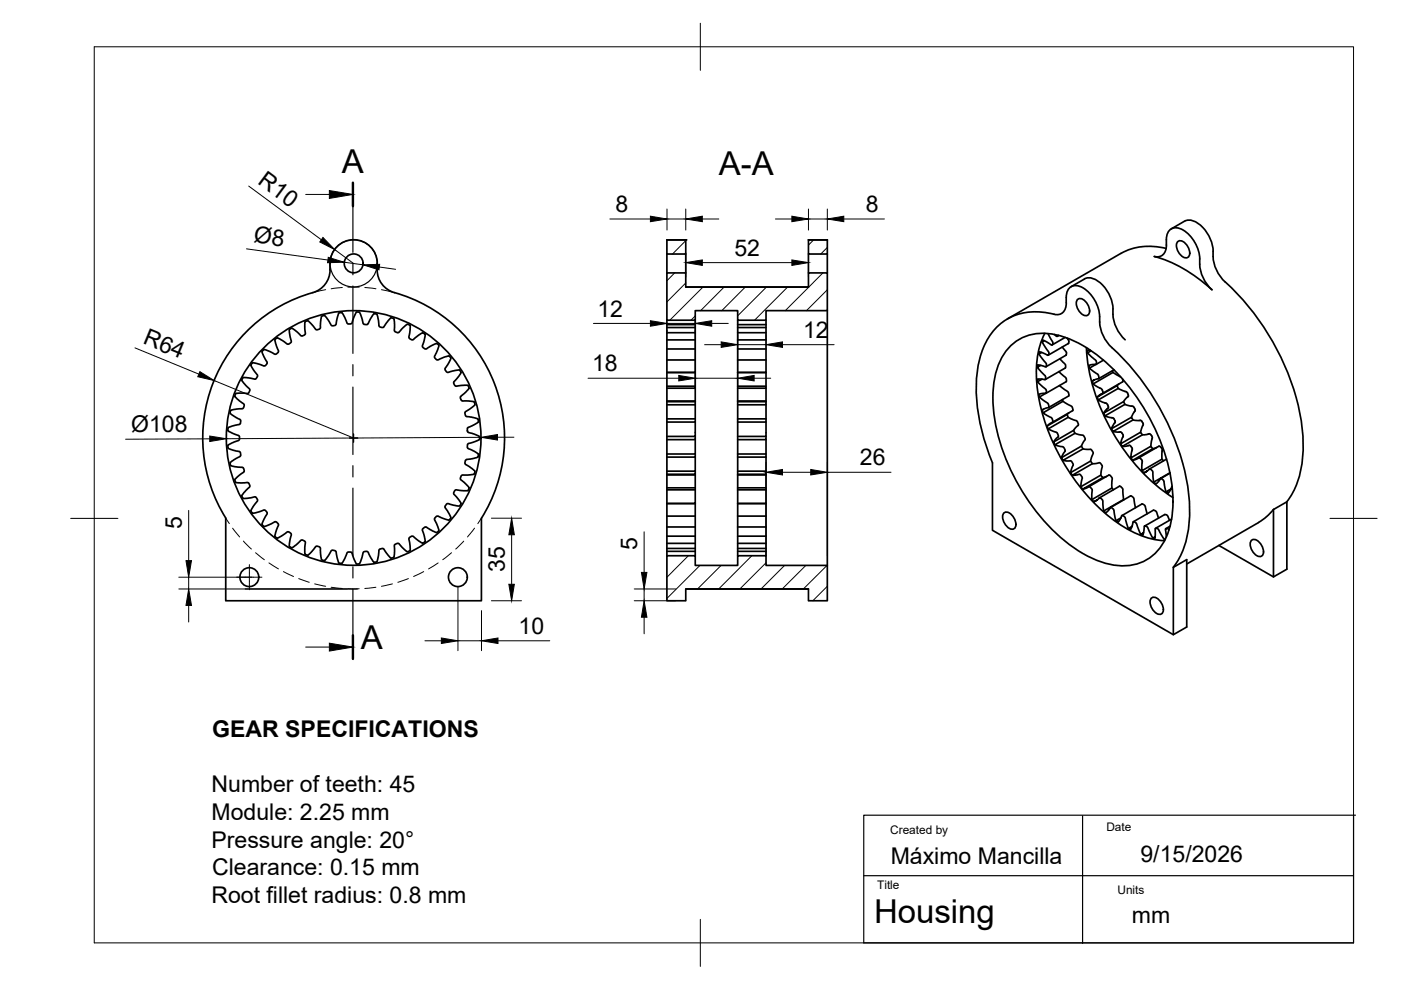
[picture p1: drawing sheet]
<svg xmlns="http://www.w3.org/2000/svg" width="297mm" height="210mm" viewBox="0 0 297 210" stroke-linecap="round" stroke-linejoin="round" font-family="sans-serif">
<!-- layer: Visible -->
<g fill="none" stroke="#000" stroke-width=".36">
<path d="M70 57.2a5.6 5.6 0 0 1 2.5-5.7 5 5 0 0 1 7.5 4.3v1.4M70 57.2a5 5 0 0 1-3.7 4.8M80 57.2a5 5 0 0 0 3.6 4.8 32 32 0 0 1 18.5 47.9v17.5h-54.2v-17.5a32 32 0 0 1 18.4-47.9M141.4 57.9h4v3h26v-3h4v8h-13v2h-6v-2h-9v2h-6zM141.4 50.9h4v3h-4zM141.4 53.9v4M141.4 50.9h4M145.4 53.9v4M171.4 50.9h4v3h-4zM171.4 53.9v4M171.4 50.9h4M175.4 53.9v4"/>
<path d="M229.9 59.2l-2.8 1.6M229.9 59.1a2.99 2.99 0 0 1 3.3 .8 7.9 7.9 0 0 1 2.8 6.7 7.9 7.9 0 0 0 2.6 5.5M237.6 53.7l-24 13.9M247.3 52.7a12.9 12.9 0 0 0-9.6 1M247.3 50.8v1.2M247.3 50.8a2.16 2.16 0 0 1 1-2.3 2.16 2.16 0 0 1 2.5 .3 7.9 7.9 0 0 1 3.6 7.2 7.8 7.8 0 0 0 2.6 5.4 29.9 29.9 0 0 0-12.3-7 2.05 2.05 0 0 0 2.6-2.5M249.7 51.2a1.63 1.63 0 0 1 2.1 1.1 1.63 1.63 0 0 1-.1 2.4 2.49 2.49 0 0 1-2-3.5zM251.1 46.9l-2.8 1.6M251.2 46.9a2.99 2.99 0 0 1 3.2 .8 8 8 0 0 1 2.8 5.6M257.2 53.3a8 8 0 0 0 2.6 6.5M259.8 59.8a52 52 0 0 1 16.3 31.5 22.1 22.1 0 0 1-2.5 14.1l-.8 1M56 74.1l2.2 1h.4l.3-.3 .2-.4-.7-1.7a.66 .66 0 0 1-.1-.7 .66 .66 0 0 1 .6-.3l2 1.2 .3 .1 .6-.5-.5-2.6 .6-.4 1.8 1.6 .4 .1 .6-.4-.1-1.8a.65 .65 0 0 1 .1-.7 .65 .65 0 0 1 .7-.2l1.5 1.7 .4 .1 .6-.3 .3-2.6 .6-.1 1.4 2 .2 .2 .6-.1 .2-.2 .4-1.8a.63 .63 0 0 1 .3-.6 .63 .63 0 0 1 .7 0l1 2.1 .3 .2 .7-.2 1-2.4 .6 .1 .8 2.3 .2 .3 .8-.1 .8-1.6a.65 .65 0 0 1 .5-.5 .65 .65 0 0 1 .7 .2l.3 2.2 .3 .3h.8l1.5-2 .6 .3 .1 2.5 .2 .2 .7 .2 1.3-1.3a.66 .66 0 0 1 .6-.4 .66 .66 0 0 1 .6 .3l-.3 2.3 .2 .4 .6 .2 2.1-1.5 .6 .4-.6 2.4v.3l.8 .4 1.5-.9a.65 .65 0 0 1 .7-.2 .65 .65 0 0 1 .4 .5l-.9 2.2 .1 .3 .6 .4 2.4-.9 .4 .5-1.2 2.1v.4l.5 .6 1.8-.5a.64 .64 0 0 1 .7 0 .64 .64 0 0 1 .3 .6l-1.5 1.9v.4l.5 .5 2.5-.2 .3 .6-1.8 1.7-.1 .4 .2 .4 .2 .2 1.8 .1a.64 .64 0 0 1 .7 .1 .64 .64 0 0 1 .1 .7l-1.9 1.4-.1 .4 .2 .6 2.6 .5 .1 .7-2.2 1.1-.2 .3v.5l.2 .3 1.7 .5a.66 .66 0 0 1 .6 .4 .66 .66 0 0 1-.1 .7l-2.1 .7-.3 .3 .1 .7 2.3 1.3-.1 .6-2.4 .5-.3 .3v.7l1.5 1a.66 .66 0 0 1 .4 .5 .66 .66 0 0 1-.2 .7l-2.3 .1-.3 .2-.2 .5 .1 .3 1.8 1.7-.3 .6-2.4-.1-.4 .1-.2 .7 1.2 1.4a.62 .62 0 0 1 .3 .7 .62 .62 0 0 1-.6 .5l-2.4-.5-.4 .7 1 1.6a.66 .66 0 0 1 .3 .7 .66 .66 0 0 1-.5 .5l-2.2-.9-.4 .1-.4 .7 1 2.3-.5 .5-2.2-1.2h-.4l-.4 .5 .4 1.8a.63 .63 0 0 1 .1 .7 .63 .63 0 0 1-.6 .3l-1.8-1.4h-.4l-.6 .5 .3 2.5-.6 .3-1.8-1.7-.4-.1-.6 .4v1.8a.66 .66 0 0 1-.1 .7 .66 .66 0 0 1-.7 .2l-1.4-1.8-.4-.2-.5 .1-.2 .2-.4 2.5-.6 .1-1.3-2.1-.3-.2-.7 .2-.5 1.8a.65 .65 0 0 1-.3 .6 .65 .65 0 0 1-.7-.1l-.8-2.1-.4-.3-.7 .2-1.1 2.3-.7-.1-.5-2.4-.3-.3h-.7l-1 1.6a.66 .66 0 0 1-.5 .5 .66 .66 0 0 1-.7-.2l-.2-2.3-.1-.3-.8-.2-1.7 2-.7-.3 .1-2.5-.1-.3-.7-.2-1.4 1.2a.65 .65 0 0 1-.6 .4 .65 .65 0 0 1-.6-.4l.5-2.3-.2-.4-.7-.2-2.1 1.3-.5-.4 .8-2.4-.1-.3-.7-.4-1.6 .8a.64 .64 0 0 1-.7 .2 .64 .64 0 0 1-.4-.6l1-2v-.4l-.4-.4-.3-.1-2.3 .8-.5-.6 1.5-2.1v-.3l-.5-.6-1.8 .4a.65 .65 0 0 1-.7-.1 .65 .65 0 0 1-.3-.6l1.6-1.7 .1-.3-.5-.7h-2.5l-.3-.6 1.9-1.5 .2-.5-.4-.6-1.8-.2a.65 .65 0 0 1-.6-.2 .65 .65 0 0 1-.1-.7l1.9-1.2 .3-.3-.3-.7-2.5-.7v-.7l2.2-1 .3-.3v-.5l-.2-.3-1.6-.6a.62 .62 0 0 1-.6-.5 .62 .62 0 0 1 .2-.7l2.2-.5 .2-.3 .1-.4-.2-.4-1.5-.8a.65 .65 0 0 1-.5-.5 .65 .65 0 0 1 .2-.7l2.2-.2 .3-.3 .1-.7-2-1.7 .3-.6h2.5l.2-.1 .3-.8-1.3-1.3a.65 .65 0 0 1-.4-.6 .65 .65 0 0 1 .4-.6l2.4 .4 .5-.6v-.3l-1.5-2.1 .5-.5 2.3 .7 .3-.1 .4-.3v-.5l-1.1-2.2z"/>
<path d="M141.4 67.9v49.9M141.4 68.8h6M141.4 69.4h6M141.4 70.5h6M141.4 72.1h6M141.4 74h6M141.4 76.3h6M145.4 60.9h26M147.4 67.9v11.1h-6h6v3.3h-6M156.4 67.9v49.9M156.4 68.8h6M156.4 69.4h6"/>
<path d="M156.4 70.5h6M156.4 72.1h6M156.4 74h6M156.4 76.3h6M162.4 67.9v11.1h-6h6v3.3h-6M175.4 65.9v54M214 73.6a10.3 10.3 0 0 1 10.5-2.5 28.7 28.7 0 0 1 13.9 9.7 43.4 43.4 0 0 1 10.2 23.7 18 18 0 0 1-2.5 11.5 10 10 0 0 1-11.4 3.5 28.7 28.7 0 0 1-13.9-9.7 43.4 43.4 0 0 1-10.2-23.7 18 18 0 0 1 2.5-11.4zM220.6 77.5l-.7 .4 1.7 1.7 .1 .7-.1 .2-1.7-.1 .1 .5M220.8 74.7l-.5 .3 1.5 2.1v.5l-.2 .2-1.6-.4-.1 .5M221.4 72.2l-.4 .3 1.4 2.1-.1 .6-.2 .1-1.7-.7-.1 .4M221.5 70.7a22.3 22.3 0 0 0-1 14.8 43.5 43.5 0 0 0 17 25.8 19.2 19.2 0 0 0 9.4 3.3M222.2 70.7l1 1.9-.1 .5h-.2l-1.8-1-.1 .4"/>
<path d="M223.5 66.6a2.06 2.06 0 0 0 2.6-2.4 3.5 3.5 0 0 1 1-3.4 3.3 3.3 0 0 1 3.7 1.2 8 8 0 0 1 2.4 6.3 8 8 0 0 0 2.5 5.4M223.5 66.6a12.1 12.1 0 0 0-13 3.6 19.6 19.6 0 0 0-3.5 13.1 42.8 42.8 0 0 0 3.4 14.8M223.6 70.9l.5 .4 .2-.2M224.5 71.1l-.3 .2M224.5 78.8l1.5 1.3 .1 .8-4.3 2.5M224.7 76.1l1.1 1.2 .1 .7-4.3 2.5M225.2 73.6l.9 1-.1 .7-4.2 2.5M225.8 71.5l-2.7 1.6M226.2 71.7l.4 .6-.1 .5-4.3 2.5M228.5 63.5a1.63 1.63 0 0 1 2.1 1 1.63 1.63 0 0 1-.2 2.4 2.49 2.49 0 0 1-1.9-3.4zM230.3 73.7a42.9 42.9 0 0 0 12.4 27 33 33 0 0 0 6 4.8M231.1 74.2h-.6l.1 .6"/>
<path d="M231.4 74.4l-.8 .4 1.7 1.6 .2 .7-.1 .2-1.5 .2 .1 .6M232.3 77.3l-1.3 .8 1.9 1.5 .1 .7-1.4 .5 .3-.2M234 76.4l-1.6 .9M235.7 73.7a52 52 0 0 1 16.4 31.5 22.1 22.1 0 0 1-2.6 14.1l-.7 1M235.9 78.6l.1 .4M236.2 78.4l-3.3 1.9M237.6 79.9l-1.6-.9-4.3 2.4-.1-.6M141.4 81.9h6M141.4 85h6M147.4 89.5v3h-6M147.4 92.5v.7h-6M147.4 93.2v3.1h-6"/>
<path d="M147.4 96.3v.6h-6M147.4 96.9v3h-6M147.4 99.9v.7h-6M147.4 82.3v2.9h-6M147.4 85.2v.6h-6M147.4 85.8v3h-6M147.4 88.8v.7h-6M156.4 81.9h6M156.4 85h6M162.4 89.5v3h-6M162.4 92.5v.7h-6M162.4 93.2v3.1h-6"/>
<path d="M162.4 96.3v.6h-6M162.4 96.9v3h-6M162.4 99.9v.7h-6M162.4 82.3v2.9h-6M162.4 85.2v.6h-6M162.4 85.8v3h-6M162.4 88.8v.7h-6M210.4 98.1v14.3l38.4 22.2 2.8-1.7v-14.2l-2.8 1.6M220.9 80.4l-.9 .5 1.7 1.7 .2 .7-1.6 .3 .1 .6M221.2 86.8l-.2 .1 .1 .6M221.7 83.4l-1.3 .8 1.8 1.3 .2 .8-1.4 .6M224.6 81.7l1.8 1.4 .2 .8-4.3 2.5"/>
<path d="M225.3 84.7l.2 .5 1.7 1 .3 .8-4.3 2.5M225.4 85.1l-4.3 2.4 1.7 1 .3 .3 .1 .7-1.2 .8M226.3 87.9l-4.3 2.4 .2 .6M226.5 88.5l-4.3 2.4 1.7 .7 .3 .3 .2 .7-1 1.1M226.6 87.5l-.2 .2a.94 .94 0 0 0 .9 1.2l1 .3 .3 .7v.3l-.7 .6a.63 .63 0 0 0-.2 .6 .63 .63 0 0 0 .4 .5l1.5 .4 .2 .2 .3 .7-.6 .9a.69 .69 0 0 0-.1 .7 .69 .69 0 0 0 .5 .4h1.3l.3 .3 .3 .7-.4 .9a.71 .71 0 0 0-.1 .8 .71 .71 0 0 0 .7 .4l1-.2 .4 .2 .3 .5-.3 1.3a.89 .89 0 0 0 .5 1.1l.7-.2M227.6 91.3l-4.2 2.4 .2 .6M227.9 91.9l-4.3 2.4 1.7 .4 .5 .6v.4l-.8 1.3M229.3 94.6l-4.3 2.4 .4 .6M229.6 95.2l-4.2 2.4 1.6 .1 .3 .2 .2 .7-.5 1.6M231.2 97.8l-4.2 2.4 .4 .6M231.6 98.3l-4.2 2.5 1.5-.3 .5 .6 .1 .3-.3 1.8M231.7 81.4l1.8 1 .3 .7v.3l-1.2 .8 4.3-2.4 .2 .6"/>
<path d="M232.6 84.2l.2 .6 4.3-2.4 1.7 .7 .3 .2 .1 .7-1 1.1M232.8 84.8l1.8 .7 .4 .6v.4l-1 1.1 4.2-2.5 .3 .6M234 87.6l.3 .6 4.2-2.5 1.7 .4 .3 .3 .2 .7-.8 1.4M234.3 88.2l1.7 .4 .4 .6v.4l-.8 1.3 4.3-2.4 .3 .5M235.6 90.9l.4 .6 4.2-2.5 1.6 .1 .6 .8-.6 1.7M236 91.5l1.6 .1 .5 .5v.4l-.5 1.6 4.2-2.5 .4 .6M237.2 81.4l-.3 .4M237.6 94.1l.4 .6 4.2-2.5 1.5-.2 .6 .8-.3 1.8M238 94.7l1.5-.3 .5 .6-.2 2.1 4.2-2.5 .4 .5M238 80.4v.6l-4.2 2.4M240.2 97.6l1.3-.6 .5 .5 .2 .3-.1 2 4.3-2.4 .3 .3M241.5 97.1l4.3-2.5 .6 .7v2.1"/>
<path d="M242.1 99.8l.4 .5M243.2 99.9l-.7 .4 1.2-.9 .6 .5 .3 2.3M245.2 94.9l-.8 .2-4.2 2.5-.4-.5M247.3 97.3l-3.6 2.1M141.4 117.8h6v2.1h9v-2.1h6v2.1h13v7.5h-4v-2.5h-26v2.5h-4zM141.4 100.7h6M141.4 103.9h6M141.4 106.8h6M141.4 109.4h6M141.4 111.7h6M141.4 113.7h6M141.4 115.2h6"/>
<path d="M141.4 116.3h6M141.4 116.9h6M147.4 100.6v2.8h-6M147.4 103.4v3.3h-6M147.4 106.7v11.1M156.4 100.7h6M156.4 103.9h6M156.4 106.8h6M156.4 109.4h6M156.4 111.7h6M156.4 113.7h6M156.4 115.2h6"/>
<path d="M156.4 116.3h6M156.4 116.9h6M162.4 100.6v2.8h-6M162.4 103.4v3.3h-6M162.4 106.7v11.1M212.8 108.8a1.63 1.63 0 0 1 2.2 1 1.63 1.63 0 0 1-.2 2.4 2.49 2.49 0 0 1-2-3.4zM230.9 103.2l4.3-2.5 .6 .6-.1 2.2 .4 .3M232.6 106l-.7 .4 1.2-.9 .6 .5 .3 2.3M233.1 105.6l4.4-2.5 .6 .6 .2 2.3M233.4 100.7l-4.2 2.5 .4 .5M233.8 101.3l-4.2 2.4 1.3-.5 .3 .1 .4 .6-.1 2M235.5 107.6l4.3-2.5 .6 .5 .3 2"/>
<path d="M235.7 103.5l-4.2 2.4 .4 .5M237.6 109.8l-1 .6 .5 .3 .8-1.4 .4 .2 .3 .3 .6 2.3M238.2 105.9l-4.2 2.4 .5 .4 1-1.1 .5 .3 .2 .4 .4 2.1M240 111.6l-.8 .5 .5 .2 .6-1.7 .5 .2 1.1 2.5M242.4 113l-.5 .3 .4 .2 .3-1.9 .2-.1 .4 .1 1.2 2.5M243.2 108.9l-.4-1.6-.7-.5-4.2 2.5M244.9 113.8l-.5 .3 .5 .1v-2.1l.5-.1 1.5 2.4M245.6 109.8l-.4-1.2-.6-.4-4.3 2.4M247.1 114.3l-.2 .1h.1M247.8 112.4l-.3-.4-.4 .1 .2 1.8M248 110.3l-.5-1-.6-.2-4.2 2.4M248.1 100.2l-3.5 2 .5 .4 .9-1.1 .6 .2 .2 .4 .4 2.2"/>
<path d="M248.1 100.3l-2 1.2M248.1 111.6l-.9 .5M248.4 110.1l-3.4 1.9M248.5 103.2l-.8 1.4-.5-.3 1-.6M265.3 114.6a1.63 1.63 0 0 1 2.2 1 1.63 1.63 0 0 1-.2 2.4 2.49 2.49 0 0 1-2-3.4zM270 108v14.3M270 108l-1.2 1.4-1.5 1.1-15.7 9.1M272.8 106.4v14.3l-2.8 1.6-11.6-6.7M272.8 106.4l-2.8 1.6M145.4 124.9h26M244.1 126.8a1.63 1.63 0 0 1 2.1 1.1 1.63 1.63 0 0 1-.1 2.3 2.49 2.49 0 0 1-2-3.4zM248.8 120.3v14.3"/>
<circle cx="75" cy="55.8" r="2"/>
<circle cx="75" cy="92.9" r="27"/>
<circle cx="52.9" cy="122.4" r="2"/>
<circle cx="97.1" cy="122.4" r="2"/>
</g>
<!-- layer: Hidden -->
<g fill="none" stroke="#000" stroke-width=".21">
<path d="M69 61.4l-2.7 .7M72.6 61l-2.4 .2M73.8 60.9h2.4M77.3 61l2.4 .2M80.9 61.4l2.7 .7M47.9 109.9l.7 1.1M49.3 112l1.5 1.8M51.6 114.7l1.7 1.7M54.2 117.2l1.8 1.5M57 119.4l2 1.2M92.9 119.4l-2 1.2M95.7 117.2l-1.8 1.5"/>
<path d="M98.3 114.7l-1.7 1.7M100.6 112l-1.5 1.8M102.1 109.9l-.8 1.1M60.1 121.2l2.1 1M63.3 122.7l2.3 .8M66.7 123.8l2.3 .5M70.2 124.5l2.4 .3M73.8 124.8h2.4M79.7 124.5l-2.4 .3M83.2 123.8l-2.3 .5M86.6 122.7l-2.3 .8M89.8 121.2l-2.1 1"/>
</g>
<!-- layer: Sketch1 -->
<g fill="none" stroke="#000" stroke-width=".25">
<path d="M52 124.9h23.8"/>
<circle cx="75" cy="55.8" r="5"/>
</g>
<!-- layer: Visible -->
<g fill="#000">
<circle cx="141.4" cy="50.9" r=".18"/>
<circle cx="145.4" cy="50.9" r=".18"/>
<circle cx="171.4" cy="50.9" r=".18"/>
</g>
<!-- layer: BORDER -->
<path d="M20 9.9h267v190h-267zM148.5 4.9v10M15 109.9h10M282 109.9h10M148.5 194.9v10" fill="none" stroke="#000" stroke-width=".21"/>
<!-- layer: FD_Dimensions -->
<g fill="none" stroke="#000" stroke-width=".21">
<path d="M52.7 39.4l15.4 11.4M52.3 52.8l17.2 2.3M71 52.9l4 3M73 55.6l4 .5M80.4 56.6l3.5 .5M129.3 46.4h8.6M141.4 44.3v4.5M141.4 46.4h4M145.4 44.3v4.5M145.4 53.6v5.2M148.9 46.4h3.5M148.9 55.7h19"/>
<path d="M164.4 46.4h3.5M171.4 46.4h4M171.4 44.3v4.5M171.4 53.6v5.2M175.4 44.3v4.5M178.9 46.4h8.6M28.6 73.8l13.6 5.5M125.8 68.6h12.1M141.4 70v.7M141.4 68.6h6M147.4 68v14.3M149.4 73.1h3.5"/>
<path d="M150.9 68.6h3.5M156.4 68v14.3M156.4 73.1h6M162.4 71v.9M165.9 73.1h10.9M44.5 93l-17.9 .1M45.4 80.7l29.6 12.2M102 92.7l-54 .3M105.5 92.7h3.5M124.7 80.2h19.2M147.4 80.2h9M159.9 80.2h3.5"/>
<path d="M162.4 98v19.8M175.4 98v19.8M40 108.2v10.7M104.2 109.9h6.4M108.5 113.4v10.5M136.6 112.7v8.7M165.9 100.1h6M175.4 100.1h13.5M37.9 124.9h35.8M37.9 122.4h15.5M40 122.4v2.5M40 128.4v3.5"/>
<path d="M90.1 135.9h3.5M97.1 124.5v13.5M97.1 135.9h5M102.1 129.5v8.5M104.2 127.4h6.4M105.6 135.9h11M134.5 127.4h8.8M134.5 124.9h8.8M136.6 124.9v2.5M136.6 130.9v3.5"/>
</g>
<g fill="#000" stroke="#000" stroke-width=".21">
<path d="M68.5 50.3l2.5 2.6-3.2-1.6zM69.6 54.6l3.4 1-3.6 .1zM77 56.1l3.5-.1-.2 1.2zM137.9 45.8l3.5 .6-3.5 .6zM145.4 46.4l3.5-.6v1.2zM145.4 55.7l3.5-.6v1.2zM167.9 55.1l3.5 .6-3.5 .6zM167.9 45.8l3.5 .6-3.5 .6zM175.4 46.4l3.5-.6v1.2zM42.4 78.8l3 1.9-3.5-.8zM137.9 68l3.5 .6-3.5 .6zM143.9 79.6l3.5 .6-3.5 .6z"/>
<path d="M147.4 68.6l3.5-.6v1.2zM152.9 72.5l3.5 .6-3.5 .6zM156.4 80.2l3.5-.6v1.2zM162.4 73.1l3.5-.6v1.2zM44.5 92.4l3.5 .6-3.5 .6zM102 92.7l3.5-.6v1.2zM162.4 100.1l3.5-.6v1.2zM171.9 99.5l3.5 .6-3.5 .6zM39.4 118.9h1.2l-.6 3.5zM108.5 109.9l.6 3.5h-1.2zM40 124.9l.6 3.5h-1.2zM93.6 135.3l3.5 .6-3.5 .5z"/>
<path d="M102.1 135.9l3.5-.6v1.1zM107.9 123.9h1.2l-.6 3.5zM136.6 127.4l.6 3.5h-1.2zM136 121.4h1.2l-.6 3.5z"/>
</g>
<!-- layer: Hatching -->
<g fill="none" stroke="#000" stroke-width=".21">
<path d="M143 57.9l-1.6 1.6M145.4 51l-2.8 2.9M172.5 50.9l-1.1 1.1M174.5 57.9l-8 8M175.4 52.5l-1.4 1.4M145.4 60l-4 4M147.4 67l-.9 .9M149 60.9l-7 7M153.5 60.9l-5 5M158 60.9l-5 5M162.5 60.9l-6.1 6.1M167 60.9l-7 7"/>
<path d="M175.4 61.4l-4.4 4.5M141.5 117.8l-.1 .1M145.9 117.8l-4.5 4.6M148.4 119.9l-7 7M152.9 119.9l-5 5M159.4 117.8l-7 7.1M162.4 119.3l-5.5 5.6M166.3 119.9l-4.9 5M170.9 119.9l-5.1 5M175.3 119.9l-5 5M145.4 127.4h.1M175.4 124.3l-3.1 3.1"/>
</g>
<!-- layer: Section Lines -->
<path d="M74.8 38.7v5M74.8 134.7v5" fill="none" stroke="#000" stroke-width=".51"/>
<path d="M74.8 43.7v9.8M74.8 55.9v2.4M74.8 60.6v14.3M74.8 77.3v2.4M74.8 82.1v14.3M74.8 98.7v2.4M74.8 103.5v14.3M74.8 120.2v2.3M74.8 124.9v9.8" fill="none" stroke="#000" stroke-width=".25"/>
<path d="M64.8 41.2h5M64.8 137.2h5" fill="none" stroke="#000" stroke-width=".21"/>
<path d="M69.8 40.4l5 .8-5 .9zM69.8 136.4l5 .8-5 .8z" fill="#000" stroke="#000" stroke-width=".21"/>
<!-- layer: TITLEBLOCK -->
<path d="M229.5 173v27M287 172.8v27.1h-103.9v-27.1h104.3M183.1 185.7h103.8" fill="none" stroke="#000" stroke-width=".25"/>
<!-- layer: Smart Centers -->
<path d="M74.1 92.9h1.8M75 92v1.8M52.9 119.7v5.3M50.2 122.4h5.3" fill="none" stroke="#000" stroke-width=".21"/>
<g font-size="7">
<text x="72.5" y="36.7">A</text>
<text x="152.4" y="37.2">A-A</text>
<text x="76.5" y="137.6">A</text>
<text x="185.3" y="195.7">Housing</text>
</g>
<g font-size="4.9">
<text x="54.4" y="38.9" transform="rotate(36 54.4 38.9)">R10</text>
<text x="130.5" y="45">8</text>
<text x="183.6" y="45">8</text>
<text x="53.7" y="51.4" transform="rotate(8 53.7 51.4)">Ø8</text>
<text x="155.7" y="54.2">52</text>
<text x="126.7" y="67.2">12</text>
<text x="170.3" y="71.7">12</text>
<text x="30.1" y="72.8" transform="rotate(22 30.1 72.8)">R64</text>
<text x="125.5" y="78.7">18</text>
<text x="27.8" y="91.6">Ø108</text>
<text x="182.3" y="98.7">26</text>
<text x="38.5" y="112.2" transform="rotate(-90 38.5 112.2)">5</text>
<text x="135.1" y="116.7" transform="rotate(-90 135.1 116.7)">5</text>
<text x="107" y="121.3" transform="rotate(-90 107 121.3)">35</text>
<text x="110" y="134.4">10</text>
<text x="45" y="156.3">GEAR SPECIFICATIONS</text>
<text x="44.9" y="168">Number of teeth: 45</text>
<text x="44.9" y="173.9">Module: 2.25 mm</text>
<text x="44.9" y="179.7">Pressure angle: 20°</text>
<text x="45" y="185.6">Clearance: 0.15 mm</text>
<text x="188.8" y="183.1">Máximo Mancilla</text>
<text x="241.8" y="182.7">9/15/2026</text>
<text x="44.8" y="191.5">Root fillet radius: 0.8 mm</text>
<text x="240" y="195.7">mm</text>
</g>
<g font-size="2.5">
<text x="188.7" y="176.8">Created by</text>
<text x="234.6" y="176.3">Date</text>
<text x="186" y="188.6">Title</text>
<text x="236.9" y="189.6">Units</text>
</g>
</svg>
